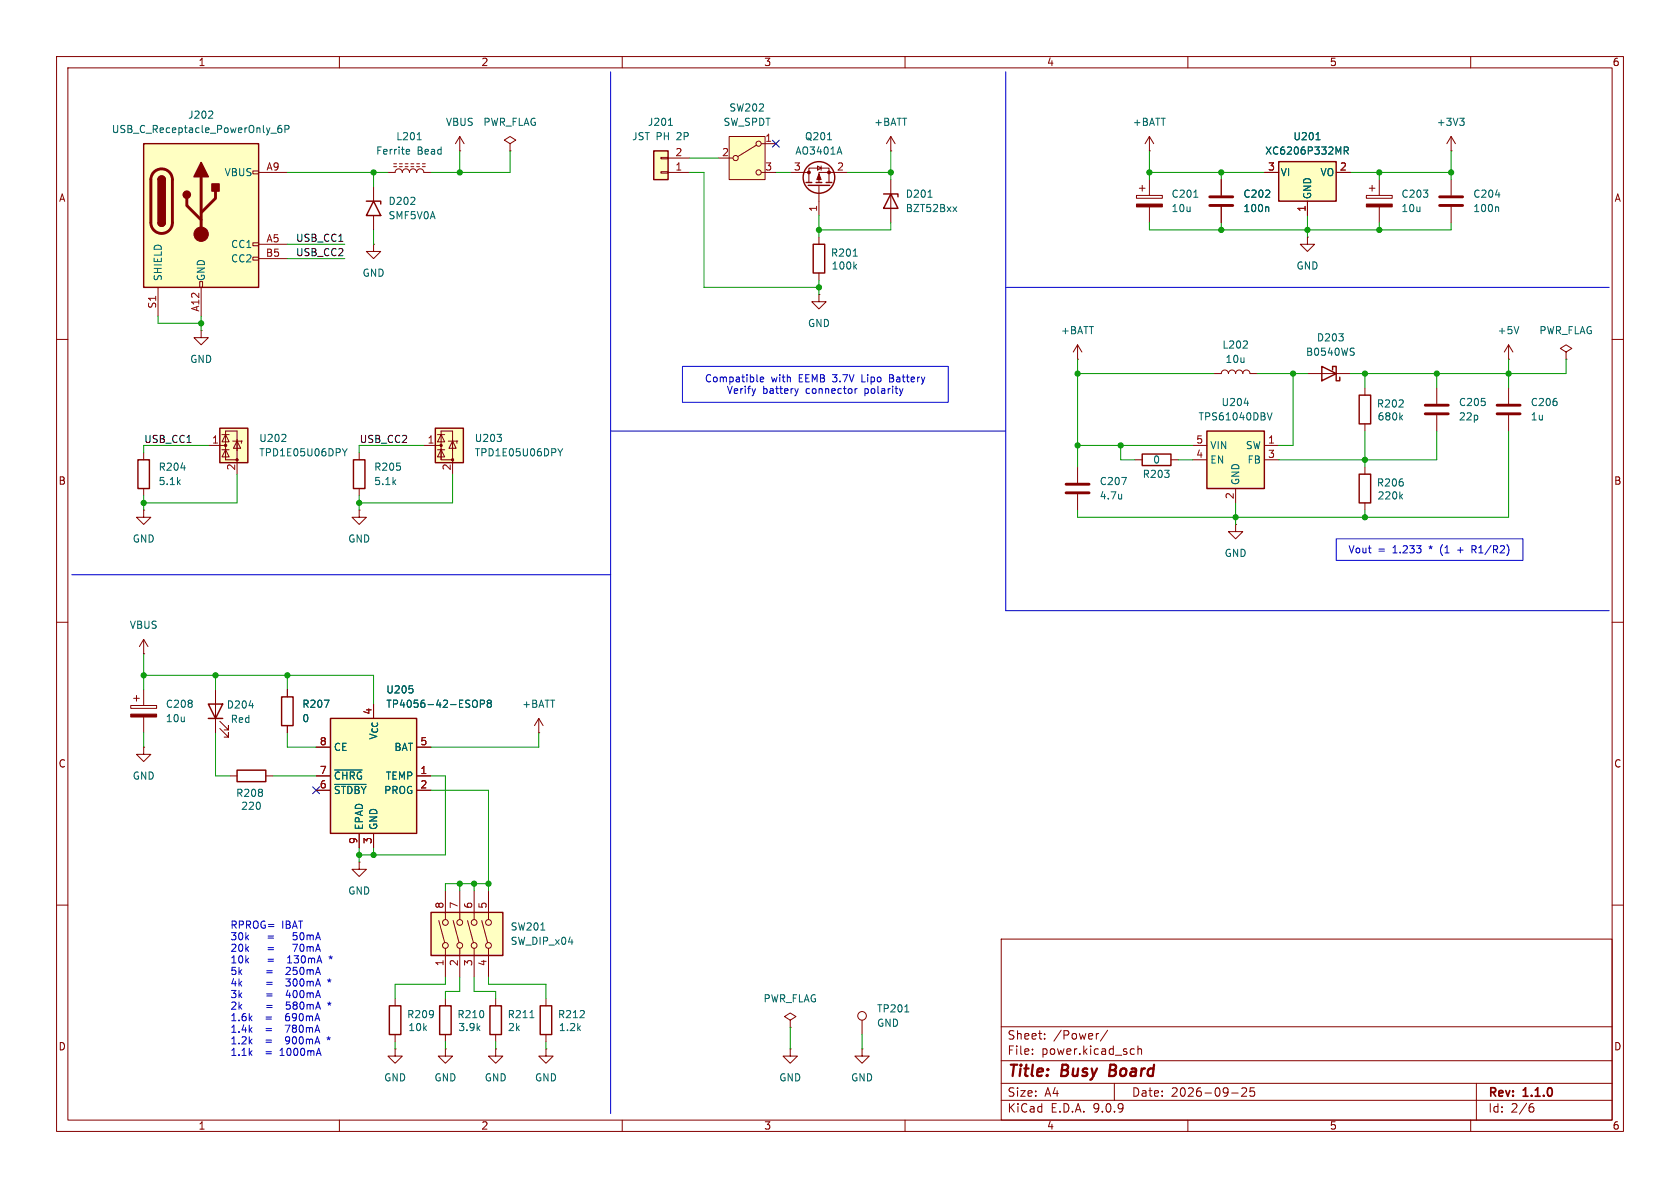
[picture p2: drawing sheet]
<svg xmlns="http://www.w3.org/2000/svg" width="297mm" height="210mm" viewBox="0 0 297 210" stroke-linecap="round" stroke-linejoin="round" font-family="sans-serif">
<g fill="none" stroke="#840000" stroke-width=".18">
<path d="M10 10h277v190h-277zM12 12h273v186h-273zM60 10v2M110 10v2M160 10v2M210 10v2M260 10v2M157.5 26.7h.1M157.5 24.1l-.8 1.3M157.5 24.1l.7 1.3M157.5 24.1v2.6M241.6 34.5h4.5v.6h-4.5z"/>
<path d="M242.1 33.3h1M242.6 32.8v1M243.8 31.8v2.7M243.8 36.6v2.8M256.5 26.7h.1M256.5 24.1l-.7 1.3M256.5 24.1l.8 1.3M256.5 24.1v2.6M256.5 31.8v2.7M256.5 36.6v2.8M144.8 41.9v1.3M144.8 48.3v1.2"/>
<path d="M10 60h2M214.6 66h1.3a.64 .64 0 0 1 .6-.6 .64 .64 0 0 1 .7 .6 .64 .64 0 0 1 .6-.6 .64 .64 0 0 1 .6 .6 .64 .64 0 0 1 .7-.6 .64 .64 0 0 1 .6 .6 .64 .64 0 0 1 .6-.6 .64 .64 0 0 1 .7 .6h1.2M231.1 66h7.7M241.3 68.6v1.3M241.3 74.9v1.3M285 60h2M241.3 82.6v1.2M241.3 88.9v1.3M10 110h2M285 110h2M95.2 129.5h.1M95.2 127l-.7 1.3"/>
<path d="M95.2 127l.8 1.3M95.2 127v2.5M10 160h2M96.5 176.5v1.3M177 166h108v32h-108zM285 160h2M60 198v2M96.5 182.9v1.3M110 198v2M160 198v2M177 194.5h108M177 191.5h108"/>
<path d="M177 187.5h108M177 181.5h108M182.5 186.3v.1M182.5 185.5v.1M184.7 183.6v.1M184.7 182.8v.1M194.2 182.7l-.2 .1M195.8 182.1l-1.3 2M197 191.5v3M200.1 185.4l.4 .1M200.5 186.3l-.4 .1M201.2 185.5l.2-.1 .3 .1 .1 .9"/>
<path d="M201.2 184.9v1.5M210 198v2M217.7 193.2h1.2M219.5 192.4l.6-.1 .2 .1 .1 .3-.9 1.1h.9M221.7 192.3h-.7v.7l.2-.1h.5l.1 .3-.1 .5-.2 .1-.5-.1M260 198v2M261 191.5v6.5M270.6 195.7h.4l.2 .3-.1 .5-.5 .1M271 195.1l-.4 .1"/>
</g>
<path d="M196.3 188.2l-.2 2h.7" fill="none" stroke="#840000" stroke-width=".4"/>
<path d="M143.8 43.2h2v5.1h-2zM233.7 64.8l2.5 1.2-2.5 1.3zM235.6 65.4v-.6h.6v2.5h.7v-.6M240.3 69.9h2v5h-2zM240.3 83.8h2v5.1h-2zM95.5 177.8h2v5.1h-2z" fill="none" stroke="#840000" stroke-width=".25"/>
<g fill="none" stroke="#006464" stroke-width=".18">
<path d="M258.1 20.9h.7l-.4 .5M258.6 21.4l.2 .2v.3l-.2 .3M264.4 34.4h.8M264.8 36.6l.1 .1v.7M150.8 45.3h.8M151.1 47.1l.3 .5M151.4 46.7l-.4 .5M219.7 61.5h.8M220.5 60.4v.4M239.2 62.2l.2 .2-.2 .4M239.2 61.5l.2 .1M247.6 73.8l.4 .4"/>
<path d="M248 73.4l-.5 .5M247.6 87.7l.4 .5M248 87.4l-.5 .4"/>
</g>
<path d="M254.5 34.8h4.1M254.5 36.3h4.1" fill="none" stroke="#840000" stroke-width=".51"/>
<path d="M241.6 36.1h4.5v.5h-4.5z" fill="#840000" stroke="#840000" stroke-width=".18"/>
<path d="M226.1 28.6h10.1v7h-10.1z" fill="#ffffc2"/>
<path d="M226.1 28.6h10.1v7h-10.1zM24.4 81.3h2v5.1h-2zM62.5 81.3h2v5.1h-2zM36.8 124.5h2.6l-1.3 2.5zM36.8 127h2.6M49.8 123.2h2v5.1h-2z" fill="none" stroke="#840000" stroke-width=".25"/>
<g fill="none" stroke="#840000" stroke-width=".18">
<path d="M215.9 31.8v2.7M215.9 36.6v2.8M223.5 30.5h2.6M231.1 35.6v2.5M236.2 30.5h2.6M231.1 41.9v1.3h1.3l-1.3 1.3-1.2-1.3h1.2M231.1 41.9h.1M25.4 80v1.3M25.4 86.4v1.2M63.5 90.2v1.2h1.3l-1.3 1.3-1.3-1.3h1.3M63.5 90.2h.1M63.5 80v1.3"/>
<path d="M63.5 86.4v1.2M23.1 124.7h4.6v.5h-4.6zM23.6 123.4h1M24.1 122.9v1.1M25.4 132.1v1.3h1.3l-1.3 1.2-1.3-1.2h1.3M25.4 132.1h.1M25.4 121.9v2.8M25.4 126.7v2.8M38.1 121.9v7.6M38.9 128.8l1.5 1.5v-.8v.8h-.8M38.9 127.5l1.5 1.5v-.7v.7h-.8M50.8 121.9v1.3"/>
<path d="M50.8 128.3v1.2M139.7 180.3l1-.6-1-.6-1 .6 1 .6v1.3M139.7 181.6h.1M139.7 185.4v1.3h1.3l-1.3 1.3-1.3-1.3h1.3M139.7 185.4h.1M152.4 185.4v1.3h1.3l-1.3 1.3-1.3-1.3h1.3M152.4 185.4h.1M152.4 180.3v2.6"/>
<circle cx="152.4" cy="179.6" r=".76"/>
</g>
<path d="M224.1 36.6l.2 .1v.7M232.7 24.7h.7M237.6 26.6h.6l.2-.2-.1-.3-.7-.1v1.2M237.9 26.6l.5 .6M32 82.7h.8M44 124.7h.8M57.3 123.8h.9l-.6 1.2M159.9 178.9h.8" fill="none" stroke="#006464" stroke-width=".18"/>
<path d="M213.9 34.8h4M213.9 36.3h4" fill="none" stroke="#840000" stroke-width=".51"/>
<path d="M23.1 126.2h4.6v.5h-4.6z" fill="#840000" stroke="#840000" stroke-width=".18"/>
<path d="M76.2 161.3h12.7v7.6h-12.7z" fill="#ffffc2"/>
<g fill="none" stroke="#840000" stroke-width=".18">
<path d="M190.5 63.5h.1M190.5 61l-.8 1.2M190.5 61l.8 1.2M190.5 61v2.5M25.4 90.2v1.2h1.3l-1.3 1.3-1.3-1.3h1.3M25.4 90.2h.1M25.4 115.6h.1M25.4 113l-.8 1.3M25.4 113l.8 1.3M25.4 113v2.6M40.6 137.2h1.3M47 137.2h1.3"/>
<path d="M63.5 152.4v1.3h1.3l-1.3 1.2-1.3-1.2h1.3M63.5 152.4h.1M78.7 157.5v5.1M81.3 157.5v5.1M83.8 157.5v5.1M86.4 157.5v5.1M77.6 162.7l1 3.9M78.7 167.6v5.1M80.1 162.7l1.1 3.9M81.3 167.6v5.1M82.7 162.7l1 3.9M83.8 167.6v5.1"/>
<path d="M85.2 162.7l1 3.9M86.4 167.6v5.1"/>
<circle cx="78.7" cy="167.1" r=".51"/>
<circle cx="78.7" cy="163.1" r=".51"/>
<circle cx="81.3" cy="163.1" r=".51"/>
<circle cx="81.3" cy="167.1" r=".51"/>
<circle cx="83.8" cy="163.1" r=".51"/>
<circle cx="83.8" cy="167.1" r=".51"/>
<circle cx="86.4" cy="167.1" r=".51"/>
<circle cx="86.4" cy="163.1" r=".51"/>
</g>
<path d="M41.9 136.1h5.1v2.1h-5.1zM76.2 161.3h12.7v7.6h-12.7z" fill="none" stroke="#840000" stroke-width=".25"/>
<path d="M95.6 164.4h.7" fill="none" stroke="#006464" stroke-width=".18"/>
<path d="M58.4 127h15.3v20.3h-15.3z" fill="#ffffc2"/>
<path d="M64.8 35.6h2.5v.5M66 35.6l1.3 2.5h-2.5zM201.9 80.3h5.1v2h-5.1zM58.4 127h15.3v20.3h-15.3zM68.8 177.8h2.1v5.1h-2.1zM77.7 177.8h2.1v5.1h-2.1zM86.6 177.8h2v5.1h-2z" fill="none" stroke="#840000" stroke-width=".25"/>
<g fill="none" stroke="#840000" stroke-width=".18">
<path d="M66 33v2.6M66 38.1v2.5M68.6 30.5h1.2a.64 .64 0 0 1 .7-.7 .64 .64 0 0 1 .6 .7 .64 .64 0 0 1 .7-.7 .64 .64 0 0 1 .6 .7 .64 .64 0 0 1 .6-.7 .64 .64 0 0 1 .7 .7 .64 .64 0 0 1 .6-.7 .64 .64 0 0 1 .6 .7h1.3M69.6 29.5h.5M69.6 29h.5M70.6 29.5h.5M70.6 29h.5M71.6 29.5h.5M71.6 29h.5M72.6 29.5h.6M72.6 29h.6M73.7 29.5h.5"/>
<path d="M73.7 29h.5M74.7 29.5h.5M74.7 29h.5M200.9 34.5h4.6v.6h-4.6zM201.4 33.3h1M201.9 32.8v1M203.2 31.8v2.7M203.2 36.6v2.8M35.6 58.4v1.3h1.2l-1.2 1.3-1.3-1.3h1.3M35.6 58.4h.1M190.5 82.6v2.7M190.5 87.4v2.8"/>
<path d="M200.7 81.3h1.2M207 81.3h1.3M55.9 132.1h2.5M55.9 137.2h2.5M55.9 139.7h2.5M73.7 132.1h2.5M73.7 137.2h2.5M73.7 139.7h2.5M63.5 147.3v2.6M66 147.3v2.6M69.8 176.5v1.3M78.7 176.5v1.3"/>
<path d="M87.6 176.5v1.3M69.8 185.4v1.3h1.3l-1.3 1.3-1.2-1.3h1.2M69.8 185.4h.1M69.8 182.9v1.3M78.7 185.4v1.3h1.3l-1.3 1.3-1.2-1.3h1.2M78.7 185.4h.1M78.7 182.9v1.3M87.6 185.4v1.3h1.3l-1.3 1.3-1.2-1.3h1.2M87.6 185.4h.1M87.6 182.9v1.3M96.5 185.4v1.3h1.3l-1.3 1.3-1.3-1.3h1.3M96.5 185.4h.1"/>
</g>
<g fill="none" stroke="#006464" stroke-width=".18">
<path d="M72 26.4l.4 .1v.2l-.6 .1M72.4 27.2h-.4M73.8 24.7h.7M211.1 34.9h.7M198.3 84.4h.8l-.5 1.3M198.3 87.4v.8M198.3 88.1h-.1M59.2 136.1h4.8M59.2 138.7h5.5M73 121.8v.6M83.8 123.8a.43 .43 0 0 1 .6 .4v.4a.43 .43 0 0 1-.6 .4M84.9 124.4h.6l.2-.2-.1-.3-.7-.1v1.2"/>
<path d="M86.4 124.3l-.3-.2 .3-.3h.2l.3 .2-.3 .3M86.4 124.3l-.3 .3 .1 .3 .2 .1h.3l.2-.2v-.2l-.3-.3M86.4 124.3h.2M93.7 179.9h.7"/>
</g>
<path d="M200.9 36.1h4.6v.5h-4.6z" fill="#840000" stroke="#840000" stroke-width=".18"/>
<path d="M188.5 85.6h4M188.5 87.1h4" fill="none" stroke="#840000" stroke-width=".51"/>
<path d="M38.9 75.7h4.9v6.1h-4.9z" fill="#ffffc2"/>
<path d="M38.9 75.7h4.9v6.1h-4.9z" fill="none" stroke="#840000" stroke-width=".25"/>
<path d="M36.8 78.7h3.1M39.2 76.8h1.3M39.2 79.5h1.3M39.9 76.8l.6 1.3h-1.3zM39.9 79.5l.6 1.3h-1.3zM41.1 78h1.6M41.9 78l.6 1.2h-1.2zM42.7 78h.1M42.7 78v.4M41.9 81.3h-2v-5.1h2v7.6" fill="none" stroke="#840000" stroke-width=".18"/>
<g fill="#840000" stroke="#840000" stroke-width=".18">
<circle cx="39.9" cy="78.7" r=".2"/>
<circle cx="41.9" cy="81.3" r=".2"/>
</g>
<path d="M49.8 78h.7M50.5 76.9v.4M60.5 79.3l.4 .7M60.9 80v.6M61.4 79.3l-.5 .7" fill="none" stroke="#006464" stroke-width=".18"/>
<path d="M77 75.7h4.9v6.1h-4.9z" fill="#ffffc2"/>
<path d="M77 75.7h4.9v6.1h-4.9z" fill="none" stroke="#840000" stroke-width=".25"/>
<g fill="none" stroke="#840000" stroke-width=".18">
<path d="M81.3 26.7h.1M81.3 24.1l-.8 1.3M81.3 24.1l.7 1.3M81.3 24.1v2.6M90.2 25.4l1-.6-1-.7-1 .7 1 .6v1.3M90.2 26.7h.1M203.2 26.7h.1M203.2 24.1l-.8 1.3M203.2 24.1l.8 1.3M203.2 24.1v2.6M66 43.2v1.3h1.3l-1.3 1.2-1.2-1.2h1.2M66 43.2h.1"/>
<path d="M144.8 52.1v1.2h1.2l-1.2 1.3-1.3-1.3h1.3M144.8 52.1h.1M74.9 78.7h3.1M77.3 76.8h1.3M77.3 79.5h1.3M78 76.8l.6 1.3h-1.3zM78 79.5l.6 1.3h-1.3zM79.2 78h1.6M80 78l.6 1.2h-1.2zM80.8 78h.1M80.8 78v.4M254 68.6v2.8"/>
<path d="M254 73.4v2.8M80 81.3h-2v-5.1h2v7.6"/>
</g>
<g fill="#840000" stroke="#840000" stroke-width=".18">
<circle cx="78" cy="78.7" r=".2"/>
<circle cx="80" cy="81.3" r=".2"/>
</g>
<path d="M87.9 76.8h.7l-.4 .5M88.6 77.4v.5M98.6 79.3l.4 .7M99 80v.6M99.5 79.3l-.5 .7" fill="none" stroke="#006464" stroke-width=".18"/>
<path d="M252 71.6h4M252 73.2h4" fill="none" stroke="#840000" stroke-width=".51"/>
<path d="M25.4 25.4h20.3v25.4h-20.3z" fill="#ffffc2"/>
<g fill="none" stroke="#840000" stroke-width=".18">
<path d="M44.7 30.2h1v.5h-1zM45.7 30.5h5.1M139.7 30.5h3.3M143 32.3v-2.6h3.6v2.6M144.5 29.3l.7 .4-.7 .4zM144.8 32.8v5.3M145.2 29.3v.8M149.9 30.5h-5.1v1.8M27.9 50.8v5.1M35.3 49.8h.5v1h-.5zM35.6 50.8v5.1M44.7 42.9h1v.5h-1z"/>
<path d="M44.7 45.5h1v.5h-1zM45.7 43.2h5.1M45.7 45.7h5.1M266.7 63.5h.1M266.7 61l-.8 1.2M266.7 61l.8 1.2M266.7 61v2.5M266.7 68.6v2.8M266.7 73.4v2.8M276.9 62.2l1-.6-1-.6-1.1 .6 1.1 .6v1.3M276.9 63.5h.1"/>
</g>
<g fill="none" stroke="#840000" stroke-width=".25">
<path d="M25.4 25.4h20.3v25.4h-20.3zM27.9 31.8a.64 .64 0 0 1 .7-.7 .64 .64 0 0 1 .6 .7M27.9 39.4a.64 .64 0 0 0 .7 .6 .64 .64 0 0 0 .6-.6M142.5 32.3h1M142.9 32.8h3.8M144.3 32.3h1M146 32.3h1.1"/>
<circle cx="144.8" cy="31.4" r="2.79"/>
</g>
<path d="M27.2 30.4a1.9 1.9 0 0 1 2.1-.4 1.9 1.9 0 0 1 1.2 1.8v7.6a1.91 1.91 0 0 1-1.9 1.9 1.91 1.91 0 0 1-1.9-1.9v-7.8l.1-.6zM33 35.1v1.2l2.6 2.6M35.6 31.2v10.2M38.1 33.8v1.3l-2.5 2.5M264.7 71.6h4M264.7 73.2h4" fill="none" stroke="#840000" stroke-width=".51"/>
<g fill="#840000" stroke="#840000" stroke-width=".25">
<path d="M27.9 31.8h1.3v7.6h-1.3z"/>
<path d="M28.1 31.3a.64 .64 0 0 1 .7-.1 .64 .64 0 0 1 .4 .6h-1.3z"/>
<path d="M27.9 39.4h1.3a.64 .64 0 0 1-.6 .6 .64 .64 0 0 1-.7-.6z"/>
<path d="M35.6 28.7l1.2 2.5h-2.5z"/>
<path d="M37.5 32.5h1.2v1.3h-1.2z"/>
<circle cx="33" cy="34.4" r=".63"/>
</g>
<g fill="#840000" stroke="#840000" stroke-width=".18">
<path d="M144.8 30.7l.4 1.1h-.8z"/>
<circle cx="35.6" cy="41.4" r="1.27"/>
<circle cx="143" cy="30.5" r=".25"/>
<circle cx="146.6" cy="30.5" r=".25"/>
</g>
<path d="M37.5 19.7l.1 .2v.3l-.8 .7h.8M47.9 23.6h1M49.7 22.2h-.4a.86 .86 0 0 0 0 1.2l.5-.1v-.4l-.2-.2h-.4l-.1 .2M50.4 22.8h.6l.1-.2-.1-.3-.6-.1v1.2M146.3 24.7h.7M148.4 26l.4 1.2M268.5 57.7l-.4 1.3" fill="none" stroke="#006464" stroke-width=".18"/>
<path d="M213.4 76.2h10.1v10.2h-10.1z" fill="#ffffc2"/>
<path d="M213.4 76.2h10.1v10.2h-10.1z" fill="none" stroke="#840000" stroke-width=".25"/>
<path d="M210.8 78.7h2.6M223.5 78.7h2.6M210.8 81.3h2.6M218.4 86.4v2.5M223.5 81.3h2.6" fill="none" stroke="#840000" stroke-width=".18"/>
<path d="M220 71.3h.7M224 73l.5 1.2 .4-1.2" fill="none" stroke="#006464" stroke-width=".18"/>
<path d="M115.6 26.7h2.5v5.1h-2.5z" fill="#ffffc2"/>
<path d="M115.6 26.7h2.5v5.1h-2.5z" fill="none" stroke="#840000" stroke-width=".25"/>
<path d="M116.8 30.4h1.3v.2h-1.3zM116.8 27.8h1.3v.3h-1.3zM118.1 30.5h3.8M118.1 27.9h3.8" fill="none" stroke="#840000" stroke-width=".18"/>
<path d="M118.2 22.2h.7" fill="none" stroke="#006464" stroke-width=".18"/>
<path d="M128.9 24.1h6.4v7.7h-6.4z" fill="#ffffc2"/>
<g fill="none" stroke="#840000" stroke-width=".18">
<path d="M127 27.9h2.5M128.9 24.1h6.4v7.7h-6.4zM133.7 25.7l-3.3 2M134.6 25.4h2.6M134.6 30.5h2.6M157.5 31.8v7.6M215.9 31.8v2.7M215.9 36.6v2.8M223.5 30.5h2.6M231.1 35.6v2.5M236.2 30.5h2.6M218.4 92.7v1.3h1.3l-1.3 1.3-1.2-1.3h1.2"/>
<path d="M218.4 92.7h.1M50.8 121.9v1.3M50.8 128.3v1.2M55.9 132.1h2.5M55.9 137.2h2.5M55.9 139.7h2.5M73.7 132.1h2.5M73.7 137.2h2.5M73.7 139.7h2.5M63.5 147.3v2.6M66 147.3v2.6"/>
<circle cx="130" cy="27.9" r=".46"/>
<circle cx="134.1" cy="30.5" r=".46"/>
<circle cx="134.1" cy="25.4" r=".46"/>
</g>
<path d="M156.2 34.3h2.5v.5M157.5 34.3l1.2 2.5h-2.5z" fill="none" stroke="#840000" stroke-width=".25"/>
<g fill="none" stroke="#006464" stroke-width=".18">
<path d="M164.1 34.9h.7M168.5 36.6l.6 .8M169.1 36.6l-.6 .8M224.1 36.6l.2 .1v.7M232.7 24.7h.7M237.6 26.6h.6l.2-.2-.1-.3-.7-.1v1.2M237.9 26.6l.5 .6M57.3 123.8h.9l-.6 1.2M59.2 136.1h4.8M59.2 138.7h5.5M73 121.8v.6M83.8 123.8a.43 .43 0 0 1 .6 .4v.4a.43 .43 0 0 1-.6 .4"/>
<path d="M84.9 124.4h.6l.2-.2-.1-.3-.7-.1v1.2M86.4 124.3l-.3-.2 .3-.3h.2l.3 .2-.3 .3M86.4 124.3l-.3 .3 .1 .3 .2 .1h.3l.2-.2v-.2l-.3-.3M86.4 124.3h.2"/>
</g>
<g fill="none" stroke="#0000c2" stroke-width=".18">
<path d="M107.9 12.7v184.2M177.8 12.7v95.3h106.7M177.8 50.8h106.7M107.9 76.2h69.9M133.6 68.7l-.3 .8M134.4 67.1l.6-.1v-.3h-.4l-.2 .1 .1 .6h.5M141.1 68.7l-.3 .8M151.2 68.7v.8M151.5 68.7l-.3 .2M157.3 66.8h.4M157.7 66.2h-.4v1.3h.5M159.6 68.7l-.3 .8"/>
<path d="M236.2 95.3h33v3.8h-33zM257.7 97.3h1M260.2 97.1h.5M260.5 97.1l.5 .6M260.7 96.5h-.5v1.2M12.7 101.6h95.2M50.5 173h.8l-.4 .5h.2M50.5 174.2l.6 .1M50.6 178.3l.5 .1M50.8 170.2h.8M50.9 175l-.3 .9h.8M51.1 169.1l-.3 .2"/>
<path d="M51.1 171l-.5 .1M51.3 171.5l-.8 .8h.8M51.3 177.1h-.6l-.1 .6 .5-.1M51.7 166.9h.9l-.6 1.3M51.8 166l.5 .1M51.9 164.9l-.1 .6 .5-.2M57.9 173.2l.3 .1M57.9 177.3l.3 .1M58.2 169.1l.3 .2M58.2 173v.3M58.2 177.1v.3M58.2 173.3l-.2 .3"/>
<path d="M58.2 173.3l.2 .3M58.2 177.4l-.2 .3M58.2 177.4l.2 .3M58.5 169v.3M58.5 169.3l-.2 .2M58.5 169.3l.1 .2M58.5 173.2l-.3 .1M58.5 177.3l-.3 .1M58.8 169.1l-.3 .2M57.8 183.4l.3 .2-.2 .2"/>
</g>
<g fill="none" stroke="#009600" stroke-width=".18">
<path d="M50.8 30.5h17.8M66 30.5v2.5M81.3 26.7v3.8M90.2 26.7v3.8h-14M121.9 30.5h2.6v20.3h20.3M121.9 27.9h5.1M137.2 30.5h2.5M144.8 38.1v3.8M149.9 30.5h7.6M157.5 39.4v1.2h-12.7M157.5 26.7v5.1M203.2 30.5h20.3"/>
<path d="M203.2 39.4v1.2h53.3v-1.2M203.2 26.7v5.1M215.9 30.5v1.3M215.9 39.4v1.2M231.1 38.1v3.8M238.8 30.5h17.7M243.8 30.5v1.3M243.8 39.4v1.2M256.5 26.7v5.1M27.9 55.9v1.3h7.7M35.6 55.9v2.5M50.8 43.2h10.2"/>
<path d="M50.8 45.7h10.2M66 40.6v2.6M144.8 49.5v2.6M36.8 78.7h-11.4v1.3M74.9 78.7h-11.4v1.3M190.5 66h24.1M190.5 78.7h20.3M190.5 63.5v19.1M198.1 78.7v2.6h2.6M222.2 66h8.9M228.6 66v12.7h-2.5M241.3 66v2.6"/>
<path d="M241.3 76.2v6.4M254 66v2.6M254 76.2v5.1h-27.9M266.7 63.5v5.1M266.7 76.2v15.2h-76.2v-1.2M276.9 63.5v2.5h-38.1M25.4 87.6v2.6M41.9 83.8v5.1h-16.5M63.5 87.6v2.6M80 83.8v5.1h-16.5M208.3 81.3h2.5M218.4 88.9v3.8"/>
<path d="M241.3 90.2v1.2M25.4 119.4h40.6v5.1M25.4 115.6v6.3M38.1 119.4v2.5M50.8 119.4v2.5M25.4 129.5v2.6M38.1 129.5v7.7h2.5M48.3 137.2h7.6M50.8 129.5v2.6h5.1M76.2 137.2h2.5v13.9h-15.2M76.2 139.7h10.2v17.8M95.2 129.5v2.6h-19"/>
<path d="M63.5 149.9v2.5M66 149.9v1.2M81.3 156.2v1.3M83.8 156.2v1.3M86.4 156.2h-7.7v1.3M78.7 172.7v1.3h-8.9v2.5M81.3 172.7v2.6h-2.6v1.2M83.8 172.7v2.6h3.8v1.2M86.4 172.7v1.3h10.1v2.5M69.8 184.2v1.2M78.7 184.2v1.2M87.6 184.2v1.2"/>
<path d="M96.5 184.2v1.2M139.7 181.6v3.8M152.4 182.9v2.5"/>
</g>
<path d="M136.6 24.8l1.2 1.2M137.8 24.8l-1.2 1.2M55.3 139.1l1.2 1.2M56.5 139.1l-1.2 1.2" fill="none" stroke="#000084" stroke-width=".18"/>
<path d="M120.6 64.8h47v6.3h-47z" fill="none" stroke="#00f" stroke-width=".18"/>
<g fill="#009600" stroke="#009600" stroke-width=".18">
<circle cx="86.4" cy="156.2" r=".46"/>
<circle cx="83.8" cy="156.2" r=".46"/>
<circle cx="81.3" cy="156.2" r=".46"/>
<circle cx="190.5" cy="66" r=".46"/>
<circle cx="215.9" cy="30.5" r=".46"/>
<circle cx="190.5" cy="78.7" r=".46"/>
<circle cx="198.1" cy="78.7" r=".46"/>
<circle cx="203.2" cy="30.5" r=".46"/>
<circle cx="144.8" cy="50.8" r=".46"/>
<circle cx="144.8" cy="40.6" r=".46"/>
<circle cx="157.5" cy="30.5" r=".46"/>
<circle cx="218.4" cy="91.4" r=".46"/>
<circle cx="241.3" cy="91.4" r=".46"/>
<circle cx="266.7" cy="66" r=".46"/>
<circle cx="254" cy="66" r=".46"/>
<circle cx="241.3" cy="66" r=".46"/>
<circle cx="228.6" cy="66" r=".46"/>
<circle cx="241.3" cy="81.3" r=".46"/>
<circle cx="81.3" cy="30.5" r=".46"/>
<circle cx="35.6" cy="57.2" r=".46"/>
<circle cx="66" cy="30.5" r=".46"/>
<circle cx="63.5" cy="151.1" r=".46"/>
<circle cx="66" cy="151.1" r=".46"/>
<circle cx="25.4" cy="119.4" r=".46"/>
<circle cx="25.4" cy="88.9" r=".46"/>
<circle cx="63.5" cy="88.9" r=".46"/>
<circle cx="50.8" cy="119.4" r=".46"/>
<circle cx="38.1" cy="119.4" r=".46"/>
<circle cx="243.8" cy="40.6" r=".46"/>
<circle cx="231.1" cy="40.6" r=".46"/>
<circle cx="215.9" cy="40.6" r=".46"/>
<circle cx="243.8" cy="30.5" r=".46"/>
<circle cx="256.5" cy="30.5" r=".46"/>
</g>
<g font-size="2.8" fill="#840000">
<text x="178" y="190.9">Title:</text>
<text x="187.7" y="190.9">Busy</text>
<text x="196.9" y="190.9">Board</text>
</g>
<g font-size="2.1" fill="#840000">
<text x="178" y="184">Sheet:</text>
<text x="186.2" y="184">/Power/</text>
<text x="178" y="186.7">File:</text>
<text x="184.1" y="186.7">power.kicad_sch</text>
<text x="178" y="196.9">KiCad</text>
<text x="178" y="194.1">Size:</text>
<text x="184.7" y="194.1">A4</text>
<text x="185.7" y="196.9">E.D.A.</text>
<text x="193.3" y="196.9">9.0.9</text>
<text x="200" y="194.1">Date:</text>
<text x="207" y="194.1">2026-09-25</text>
<text x="263" y="194.3">Rev:</text>
<text x="263" y="196.9">Id:</text>
<text x="267.1" y="196.9">2/6</text>
<text x="269.4" y="194.3">1.1.0</text>
</g>
<g font-size="1.8" fill="#840000">
<text x="35" y="11.9">1</text>
<text x="85" y="11.9">2</text>
<text x="135" y="11.9">3</text>
<text x="185" y="11.9">4</text>
<text x="235" y="11.9">5</text>
<text x="285" y="11.9">6</text>
<text x="10.3" y="35.9">A</text>
<text x="285.3" y="35.9">A</text>
<text x="10.3" y="85.9">B</text>
<text x="285.3" y="85.9">B</text>
<text x="10.3" y="135.9">C</text>
<text x="285.3" y="135.9">C</text>
<text x="10.3" y="185.9">D</text>
<text x="285.3" y="185.9">D</text>
<text x="35" y="199.9">1</text>
<text x="85" y="199.9">2</text>
<text x="135" y="199.9">3</text>
<text x="185" y="199.9">4</text>
<text x="235" y="199.9">5</text>
<text x="285" y="199.9">6</text>
</g>
<g font-size="1.8" fill="#006464">
<text x="19.7" y="23.7">USB_C_Receptacle_PowerOnly_6P</text>
<text x="33.2" y="21.2">J202</text>
<text x="78.7" y="22.5">VBUS</text>
<text x="85.4" y="22.5">PWR_FLAG</text>
<text x="114.4" y="22.5">J201</text>
<text x="127.8" y="22.5">SW_SPDT</text>
<text x="128.8" y="19.9">SW202</text>
<text x="154.4" y="22.5">+BATT</text>
<text x="200.2" y="22.5">+BATT</text>
<text x="253.9" y="22.5">+3V3</text>
<text x="66.4" y="27.5">Ferrite</text>
<text x="70" y="25">L201</text>
<text x="73.7" y="27.5">Bead</text>
<text x="111.7" y="25">JST PH</text>
<text x="119.7" y="25">2P</text>
<text x="140.5" y="27.5">AO3401A</text>
<text x="142.2" y="25">Q201</text>
<text x="223.6" y="27.5">XC6206P332MR</text>
<text x="228.6" y="25">U201</text>
<text x="39.6" y="31.3">VBUS</text>
<text x="160" y="35.2">D201</text>
<text x="207" y="35.2">C201</text>
<text x="219.7" y="35.2">C202</text>
<text x="226.3" y="31.3">VI</text>
<text x="232" y="35.3" transform="rotate(-90 232 35.3)">GND</text>
<text x="233.3" y="31.3">VO</text>
<text x="247.7" y="35.2">C203</text>
<text x="260.4" y="35.2">C204</text>
<text x="68.6" y="36.4">D202</text>
<text x="68.6" y="39">SMF5V0A</text>
<text x="160" y="37.7">BZT52Bxx</text>
<text x="207" y="37.7">10u</text>
<text x="219.7" y="37.7">100n</text>
<text x="247.7" y="37.7">10u</text>
<text x="260.4" y="37.7">100n</text>
<text x="40.8" y="44">CC1</text>
<text x="40.8" y="46.6">CC2</text>
<text x="146.8" y="45.6">R201</text>
<text x="146.9" y="47.9">100k</text>
<text x="229.1" y="47.9">GND</text>
<text x="28.8" y="49.8" transform="rotate(-90 28.8 49.8)">SHIELD</text>
<text x="36.4" y="49.8" transform="rotate(-90 36.4 49.8)">GND</text>
<text x="64" y="49.1">GND</text>
<text x="142.7" y="58">GND</text>
<text x="187.5" y="59.3">+BATT</text>
<text x="264.7" y="59.3">+5V</text>
<text x="272" y="59.3">PWR_FLAG</text>
<text x="33.5" y="64.4">GND</text>
<text x="216" y="61.8">L202</text>
<text x="216.6" y="64.4">10u</text>
<text x="230.8" y="63.1">B0540WS</text>
<text x="232.7" y="60.6">D203</text>
<text x="215.9" y="72">U204</text>
<text x="257.8" y="72">C205</text>
<text x="270.5" y="72">C206</text>
<text x="211.8" y="74.5">TPS61040DBV</text>
<text x="243.3" y="72.2">R202</text>
<text x="243.4" y="74.5">680k</text>
<text x="257.8" y="74.5">22p</text>
<text x="270.5" y="74.5">1u</text>
<text x="27.9" y="83.4">R204</text>
<text x="45.7" y="78.3">U202</text>
<text x="45.7" y="80.9">TPD1E05U06DPY</text>
<text x="66" y="83.4">R205</text>
<text x="83.8" y="78.3">U203</text>
<text x="83.8" y="80.9">TPD1E05U06DPY</text>
<text x="203.8" y="82.1">0</text>
<text x="213.9" y="79.6">VIN</text>
<text x="213.9" y="82.1">EN</text>
<text x="220.1" y="79.6">SW</text>
<text x="220.5" y="82.1">FB</text>
<text x="27.9" y="86">5.1k</text>
<text x="66" y="86">5.1k</text>
<text x="194.3" y="86">C207</text>
<text x="194.3" y="88.5">4.7u</text>
<text x="201.9" y="84.7">R203</text>
<text x="219.3" y="85.9" transform="rotate(-90 219.3 85.9)">GND</text>
<text x="243.3" y="86.2">R206</text>
<text x="243.4" y="88.5">220k</text>
<text x="23.4" y="96.1">GND</text>
<text x="61.5" y="96.1">GND</text>
<text x="216.4" y="98.7">GND</text>
<text x="22.8" y="111.4">VBUS</text>
<text x="29.2" y="125.3">C208</text>
<text x="40" y="125.5">D204</text>
<text x="53.3" y="125.3">R207</text>
<text x="68.2" y="125.3">TP4056-42-ESOP8</text>
<text x="68.2" y="122.8">U205</text>
<text x="92.2" y="125.3">+BATT</text>
<text x="29.2" y="127.9">10u</text>
<text x="40.7" y="128">Red</text>
<text x="53.3" y="127.9">0</text>
<text x="66.9" y="130.9" transform="rotate(-90 66.9 130.9)">V_{CC}</text>
<text x="58.9" y="132.9">CE</text>
<text x="69.6" y="132.9">BAT</text>
<text x="23.4" y="138">GND</text>
<text x="41.6" y="141.1">R208</text>
<text x="42.5" y="143.4">220</text>
<text x="58.9" y="138">~{CHRG}</text>
<text x="58.9" y="140.6">~{STDBY} PROG</text>
<text x="68.1" y="138">TEMP</text>
<text x="64.4" y="146.8" transform="rotate(-90 64.4 146.8)">EPAD</text>
<text x="66.9" y="146.8" transform="rotate(-90 66.9 146.8)">GND</text>
<text x="61.5" y="158.3">GND</text>
<text x="90.2" y="164.7">SW201</text>
<text x="90.2" y="167.2">SW_DIP_x04</text>
<text x="134.9" y="177.4">PWR_FLAG</text>
<text x="154.9" y="179.2">TP201</text>
<text x="71.9" y="180.2">R209</text>
<text x="72.1" y="182.5">10k</text>
<text x="80.8" y="180.2">R210</text>
<text x="80.9" y="182.5">3.9k</text>
<text x="89.7" y="180.2">R211</text>
<text x="89.7" y="182.5">2k</text>
<text x="98.5" y="180.2">R212</text>
<text x="98.7" y="182.5">1.2k</text>
<text x="154.9" y="181.7">GND</text>
<text x="67.8" y="191.4">GND</text>
<text x="76.7" y="191.4">GND</text>
<text x="85.6" y="191.4">GND</text>
<text x="94.5" y="191.4">GND</text>
<text x="137.7" y="191.4">GND</text>
<text x="150.4" y="191.4">GND</text>
</g>
<g font-size="1.8" fill="#a90000">
<text x="119.3" y="27.7">2</text>
<text x="127.6" y="27.7">2</text>
<text x="135.2" y="25.1">1</text>
<text x="47" y="30.2">A9</text>
<text x="119.3" y="30.2">1</text>
<text x="135.2" y="30.2">3</text>
<text x="140.3" y="30.2">3</text>
<text x="147.9" y="30.2">2</text>
<text x="224.1" y="30.2">3</text>
<text x="236.8" y="30.2">2</text>
<text x="144.5" y="37.5" transform="rotate(-90 144.5 37.5)">1</text>
<text x="230.9" y="37.5" transform="rotate(-90 230.9 37.5)">1</text>
<text x="46.9" y="45.5">B5</text>
<text x="47" y="42.9">A5</text>
<text x="27.7" y="54.7" transform="rotate(-90 27.7 54.7)">S1</text>
<text x="35.3" y="55.2" transform="rotate(-90 35.3 55.2)">A12</text>
<text x="37.4" y="78.5">1</text>
<text x="41.7" y="83.3" transform="rotate(-90 41.7 83.3)">2</text>
<text x="75.5" y="78.5">1</text>
<text x="79.8" y="83.3" transform="rotate(-90 79.8 83.3)">2</text>
<text x="211.4" y="78.5">5</text>
<text x="211.4" y="81">4</text>
<text x="224.1" y="78.5">1</text>
<text x="224.1" y="81">3</text>
<text x="218.2" y="88.3" transform="rotate(-90 218.2 88.3)">2</text>
<text x="56.4" y="131.8">8</text>
<text x="65.8" y="126.4" transform="rotate(-90 65.8 126.4)">4</text>
<text x="74.2" y="131.8">5</text>
<text x="56.4" y="136.9">7</text>
<text x="74.2" y="136.9">1</text>
<text x="56.4" y="139.4">6</text>
<text x="74.2" y="139.4">2</text>
<text x="63.2" y="149.3" transform="rotate(-90 63.2 149.3)">9</text>
<text x="65.8" y="149.3" transform="rotate(-90 65.8 149.3)">3</text>
<text x="78.5" y="160.7" transform="rotate(-90 78.5 160.7)">8</text>
<text x="81" y="160.7" transform="rotate(-90 81 160.7)">7</text>
<text x="83.6" y="160.7" transform="rotate(-90 83.6 160.7)">6</text>
<text x="86.1" y="160.7" transform="rotate(-90 86.1 160.7)">5</text>
<text x="78.5" y="170.9" transform="rotate(-90 78.5 170.9)">1</text>
<text x="81" y="170.9" transform="rotate(-90 81 170.9)">2</text>
<text x="83.6" y="170.9" transform="rotate(-90 83.6 170.9)">3</text>
<text x="86.1" y="170.9" transform="rotate(-90 86.1 170.9)">4</text>
</g>
<g font-size="1.8" fill="#0f0f0f">
<text x="52.2" y="42.8">USB_CC1</text>
<text x="52.2" y="45.4">USB_CC2</text>
<text x="25.4" y="78.4">USB_CC1</text>
<text x="63.5" y="78.4">USB_CC2</text>
</g>
<g font-size="1.8" fill="#0000c2">
<text x="124.5" y="67.8">Compatible</text>
<text x="128.4" y="69.8">Verify</text>
<text x="134.8" y="69.8">battery</text>
<text x="136.3" y="67.8">with</text>
<text x="141.3" y="67.8">EEMB 3.7V</text>
<text x="142.6" y="69.8">connector</text>
<text x="152.8" y="67.8">Lipo</text>
<text x="153.1" y="69.8">polarity</text>
<text x="157.9" y="67.8">Battery</text>
<text x="238.3" y="98">Vout</text>
<text x="243.6" y="98">=</text>
<text x="246.3" y="98">1.233</text>
<text x="252.9" y="98">*</text>
<text x="255.1" y="98">(1</text>
<text x="258.3" y="98">+</text>
<text x="261" y="98">R1/R2)</text>
<text x="40.6" y="164.4">RPROG=</text>
<text x="40.6" y="166.4">30k</text>
<text x="47.6" y="166.4">=</text>
<text x="49.8" y="164.4">IBAT</text>
<text x="52.7" y="166.4">50mA</text>
<text x="40.6" y="168.5">20k</text>
<text x="40.6" y="170.5">10k</text>
<text x="40.6" y="172.6">5k</text>
<text x="47.6" y="172.6">=</text>
<text x="47.6" y="168.5">=</text>
<text x="47.6" y="170.5">=</text>
<text x="51.5" y="172.6">250mA</text>
<text x="51.5" y="170.5">130mA</text>
<text x="52.7" y="168.5">70mA</text>
<text x="40.6" y="174.6">4k</text>
<text x="40.6" y="176.6">3k</text>
<text x="40.6" y="178.7">2k</text>
<text x="47.6" y="174.6">=</text>
<text x="47.6" y="176.6">=</text>
<text x="47.6" y="178.7">=</text>
<text x="51.5" y="174.6">300mA</text>
<text x="51.5" y="176.6">400mA</text>
<text x="51.5" y="178.7">580mA</text>
<text x="40.6" y="180.7">1.6k</text>
<text x="40.6" y="182.8">1.4k</text>
<text x="40.6" y="184.8">1.2k</text>
<text x="47" y="180.7">=</text>
<text x="47" y="182.8">=</text>
<text x="47" y="184.8">=</text>
<text x="50.9" y="180.7">690mA</text>
<text x="50.9" y="182.8">780mA</text>
<text x="50.9" y="184.8">900mA</text>
<text x="58.5" y="184.8">*</text>
<text x="40.6" y="186.9">1.1k</text>
<text x="47" y="186.9">=</text>
<text x="49.8" y="186.9">1000mA</text>
</g>
</svg>
